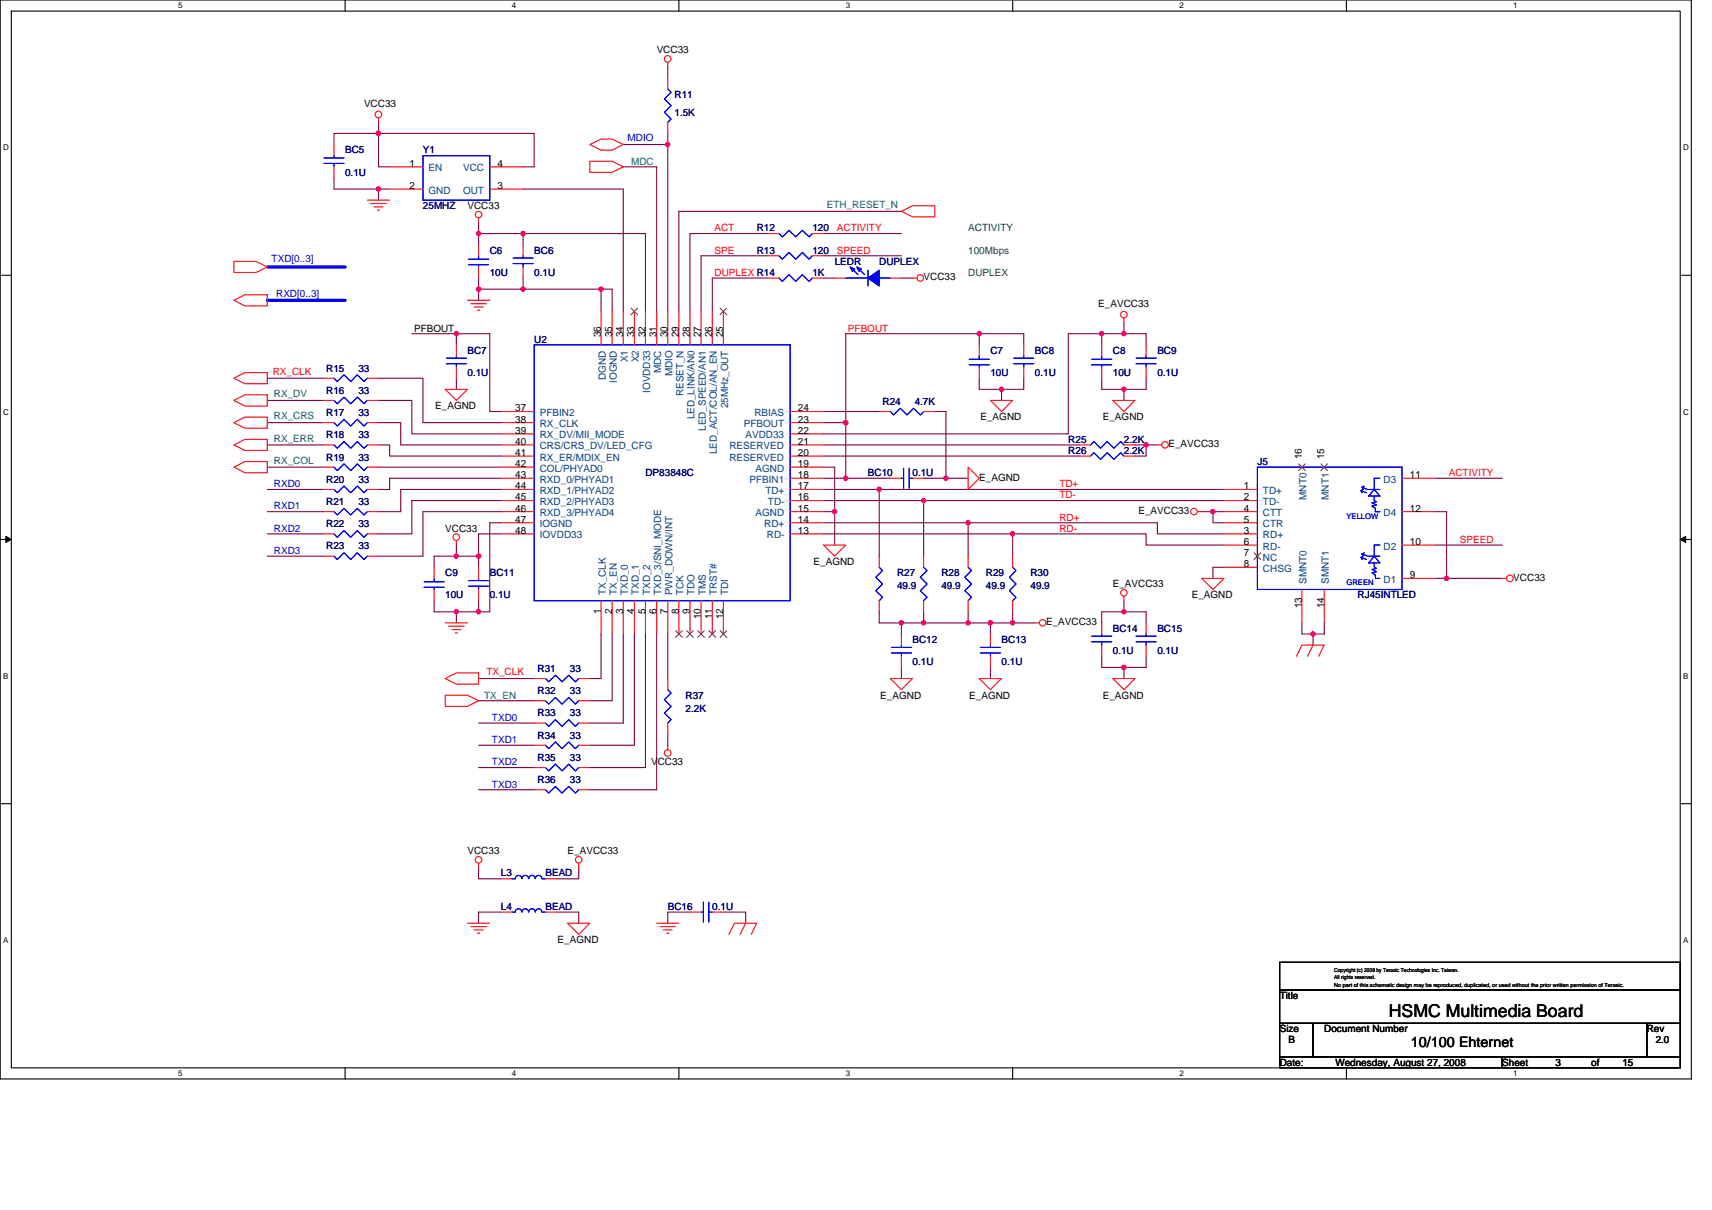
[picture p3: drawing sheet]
<svg xmlns="http://www.w3.org/2000/svg" width="297mm" height="210mm" viewBox="0 0 297 210" stroke-linecap="round" stroke-linejoin="round" font-family="sans-serif">
<path d="M0 0h293.5v187.2h-293.5zM2 1.9h289.5v183.4h-289.5z" fill="none" stroke="#000" stroke-width=".19"/>
<g fill="#fff">
<path d="M30.9 .2h.8v1.6h-.8z"/>
<path d="M30.9 185.5h.8v1.6h-.8z"/>
</g>
<path d="M59.9 0v1.9M59.9 185.3v1.9" fill="none" stroke="#000" stroke-width=".19"/>
<g fill="#fff">
<path d="M88.8 .2h.8v1.6h-.8z"/>
<path d="M88.8 185.5h.8v1.6h-.8z"/>
</g>
<path d="M117.8 0v1.9M117.8 185.3v1.9" fill="none" stroke="#000" stroke-width=".19"/>
<g fill="#fff">
<path d="M146.7 .2h.8v1.6h-.8z"/>
<path d="M146.7 185.5h.8v1.6h-.8z"/>
</g>
<path d="M175.7 0v1.9M175.7 185.3v1.9" fill="none" stroke="#000" stroke-width=".19"/>
<g fill="#fff">
<path d="M204.7 .2h.7v1.6h-.7z"/>
<path d="M204.7 185.5h.7v1.6h-.7z"/>
</g>
<path d="M233.6 0v1.9M233.6 185.3v1.9" fill="none" stroke="#000" stroke-width=".19"/>
<g fill="#fff">
<path d="M262.6 .2h.7v1.6h-.7z"/>
<path d="M262.6 185.5h.7v1.6h-.7z"/>
<path d="M.5 24.8h1v1.6h-1z"/>
<path d="M292 24.8h1v1.6h-1z"/>
<path d="M.5 70.7h1v1.5h-1z"/>
<path d="M292 70.7h1v1.5h-1z"/>
</g>
<path d="M0 47.8h2M291.5 47.8h2" fill="none" stroke="#000" stroke-width=".19"/>
<g fill="#fff">
<path d="M.5 116.5h.9v1.6h-.9z"/>
<path d="M292 116.5h.9v1.6h-.9z"/>
</g>
<path d="M0 93.6h2M291.5 93.6h2" fill="none" stroke="#000" stroke-width=".19"/>
<path d="M1 93.1l1 .5-1 .5zM291.5 93.6l1-.5v1z" fill="#000" stroke="#000" stroke-width=".17"/>
<g fill="#fff">
<path d="M.5 162.4h.9v1.5h-.9z"/>
<path d="M292 162.4h.9v1.5h-.9z"/>
</g>
<path d="M0 139.5h2M291.5 139.5h2M222 167h69.5v4.8h-69.5zM222 171.8h69.5v5.8h-69.5zM222 177.6h5.8v5.8h-5.8zM227.8 177.6h57.9v5.8h-57.9zM285.7 177.6h5.8v5.8h-5.8zM222 183.4h38.6v1.9h-38.6zM260.6 183.4h30.9v1.9h-30.9z" fill="none" stroke="#000" stroke-width=".19"/>
<g fill="none" stroke="#800040" stroke-width=".19">
<path d="M115.9 11.6v1.9M58 30.9v1.9h7.7M65.7 23.2v5.8h1.9M65.7 23.2h27v5.8h-1.9M65.7 23.2h-7.7v1.9M65.7 21.2v2M65.7 32.8h1.9M65.7 32.8v1.9M83 38.6v1.9M90.8 32.8h17.3v21.2M108.1 25.1h7.8M108.1 29h5.8v25"/>
<path d="M115.9 23.2v1.9M115.9 25.1v28.9M156.4 36.7h-38.6v17.3M71.5 57.9h7.7M79.2 57.9v1.9M79.2 57.9h5.8v13.5h1.9M83 40.5v2M83 40.5h7.8M83 50.2h7.8M83 48.3v1.9M83 50.2v1.9M90.8 40.5h21.2v13.5"/>
<path d="M90.8 50.2h13.5M90.8 48.3v1.9M90.8 40.5v2M104.3 50.2h1.9v3.8M104.3 50.2v3.8M133.2 48.3h-9.6v5.7M133.2 44.4h-11.6v9.6M133.2 40.5h-13.5v13.5M142.9 48.3h1.9M142.9 40.5h13.5M142.9 44.4h13.5M156.4 48.3h1.9"/>
<path d="M169.9 57.9h7.7v1.9M169.9 57.9h-23.2v15.4M169.9 57.9v1.9M191.2 57.9h3.8M191.2 57.9h-5.8v17.4h-42.5M191.2 57.9v1.9M195 56v1.9M195 57.9h3.9v1.9M46.4 77.2h9.6M46.4 73.3h9.6M46.4 69.5h9.6M46.4 65.6h9.6"/>
<path d="M65.7 69.5h5.8v5.8h15.4M65.7 73.3h3.8v3.9h17.4M65.7 65.6h7.7v7.7h13.5M65.7 77.2h1.9v1.9h19.3M79.2 65.6v2M142.9 77.2h44.4M142.9 79.1h44.4M142.9 73.3h3.8M142.9 71.4h9.6M146.7 73.3v9.7M162.2 71.4h1.9v11.6M169.9 65.6v2h3.9"/>
<path d="M173.8 67.6v1.9M177.6 65.6v2h-3.8M191.2 65.6v2h3.8M195 67.6v1.9M196.9 77.2h2M198.9 65.6v2h-3.9M198.9 77.2h1.9M198.9 77.2v1.9h-2M46.4 92.6h9.6M46.4 81.1h9.6M46.4 84.9h9.6M46.4 96.5h9.6"/>
<path d="M46.4 88.8h9.6M65.7 81.1h21.2M79.2 96.5h3.8M79.2 96.5h-3.9v1.9M79.2 94.6v1.9M83 96.5v1.9M86.9 83h-19.3v1.9h-1.9M86.9 86.9h-15.4v5.7h-5.8M86.9 88.8h-13.5v7.7h-7.7M86.9 90.7h-1.9v15.5h-2M86.9 92.6h-3.9v3.9M86.9 84.9h-17.4v3.9h-3.8"/>
<path d="M142.9 81.1h1.9v7.7M142.9 88.8h1.9M142.9 92.6h32.8M142.9 90.7h25.1M142.9 86.9h17.3v9.6M142.9 83h3.8M142.9 84.9h9.6v11.6M144.8 88.8v5.8M146.7 83h7.8M152.5 84.9h59.9M160.2 86.9h52.2M160.2 83h3.9"/>
<path d="M164.1 83h3.9M168 90.7h32.8v1.9h11.6M168 90.7v5.8M175.7 92.6h23.2v2h13.5M175.7 92.6v3.9M208.5 88.8h2M210.5 88.8v1.9h1.9M210.5 88.8h1.9M212.4 98.4h-1.9v2M249.1 83h11.5M249.1 94.6h11.5M249.1 88.8h1.9v11.6"/>
<path d="M75.3 104.2v2h3.9M79.2 106.2h3.8M79.2 106.2v1.9M83 104.2v2M83 117.8h9.7M104.3 110v7.8h-2M106.2 110v11.6h-3.9M108.1 110v15.5h-5.8M110.1 110v19.3h-7.8M112 110v23.2h-9.7M113.9 110v27.1h-11.6M115.9 110v7.8"/>
<path d="M152.5 106.2v1.9h3.9M156.4 115.8v2M156.4 108.1v1.9M156.4 108.1h3.8M160.2 108.1h7.8M160.2 106.2v1.9M168 108.1h3.8M168 106.2v1.9M171.8 108.1h3.9M171.8 108.1v1.9M171.8 115.8v2M175.7 106.2v1.9"/>
<path d="M175.7 108.1h3.9M191.2 113.9v1.9h3.8M195 106.2h3.9v1.9M195 106.2h-3.8v1.9M195 115.8v2M195 104.2v2M198.9 113.9v1.9h-3.9M225.9 108.1v1.9h1.9M227.8 110v2M229.8 108.1v1.9h-2M249.1 100.4h1.9M251 100.4h9.6"/>
<path d="M83 129.3h9.7M83 125.5h9.7M83 133.2h9.7M83 121.6h9.7M83 137.1h9.7M115.9 127.4v1.9M83 150.6v1.9h3.9M86.9 158.3h-3.9v1.9M96.6 158.3h3.8v1.9M100.4 150.6v1.9h-3.8M119.7 158.3h-3.8v1.9M125.5 158.3h3.9v1.9"/>
</g>
<path d="M46.4 46.3h13.5M46.4 52.1h13.5" fill="none" stroke="#00f" stroke-width=".57"/>
<g fill="#f0f" stroke="#f0f" stroke-width=".19">
<circle cx="83" cy="106.2" r=".38"/>
<circle cx="104.3" cy="50.2" r=".38"/>
<circle cx="168" cy="108.1" r=".38"/>
<circle cx="160.3" cy="108.1" r=".38"/>
<circle cx="160.3" cy="86.9" r=".38"/>
<circle cx="198.9" cy="77.2" r=".38"/>
<circle cx="169.9" cy="57.9" r=".38"/>
<circle cx="210.4" cy="88.8" r=".38"/>
<circle cx="65.7" cy="23.1" r=".38"/>
<circle cx="251" cy="100.4" r=".38"/>
<circle cx="79.2" cy="57.9" r=".38"/>
<circle cx="168" cy="90.7" r=".38"/>
<circle cx="195" cy="106.2" r=".38"/>
<circle cx="144.8" cy="88.8" r=".38"/>
<circle cx="83" cy="40.5" r=".38"/>
<circle cx="90.7" cy="40.5" r=".38"/>
<circle cx="164.1" cy="83" r=".38"/>
<circle cx="195" cy="115.8" r=".38"/>
<circle cx="173.8" cy="67.6" r=".38"/>
<circle cx="175.7" cy="92.6" r=".38"/>
<circle cx="146.7" cy="73.3" r=".38"/>
<circle cx="175.7" cy="108.1" r=".38"/>
<circle cx="171.8" cy="108.1" r=".38"/>
<circle cx="156.4" cy="108.1" r=".38"/>
<circle cx="115.8" cy="25.1" r=".38"/>
<circle cx="195" cy="67.6" r=".38"/>
<circle cx="227.8" cy="110" r=".38"/>
<circle cx="195" cy="57.9" r=".38"/>
<circle cx="152.5" cy="84.9" r=".38"/>
<circle cx="146.7" cy="83" r=".38"/>
<circle cx="65.7" cy="32.8" r=".38"/>
<circle cx="83" cy="96.5" r=".38"/>
<circle cx="79.2" cy="96.5" r=".38"/>
<circle cx="79.2" cy="106.2" r=".38"/>
<circle cx="191.1" cy="57.9" r=".38"/>
<circle cx="90.7" cy="50.2" r=".38"/>
<circle cx="83" cy="50.2" r=".38"/>
</g>
<g fill="none" stroke="#f00" stroke-width=".19">
<path d="M115.9 10.8v.8M115.9 13.5v1.9M58 25.1v1.9M58 29v1.9M63.7 34.7h3.9M64.3 35.3h2.7M64.9 35.9h1.5M65.5 36.5h.4M65.7 20.5v.7M67.6 29h5.8M67.6 32.8h5.8M83 37.8v.8"/>
<path d="M85 29h5.8M85 32.8h5.8M102.3 25.1l2-1h1.9l1.9 1-1.9 1h-1.9zM102.3 28h3.9l1.9 1-1.9 .9h-3.9zM115.9 21.2v2M156.4 36.7l1.9-1h3.9v1.9h-3.9zM40.6 52.1l1.9-.9h3.9v1.9h-3.9zM40.6 45.4h3.8l2 .9-2 1h-3.8zM79.2 59.8v2M81.1 52.1h3.9M81.7 52.7h2.7M82.3 53.3h1.5"/>
<path d="M82.8 53.8h.4M83 42.5v1.9M83 46.3v2M90.8 42.5v1.9M90.8 46.3v2M104.3 54v5.8M106.2 54v5.8M108.1 54v5.8M110.1 54v5.8M112 54v5.8M113.9 54v5.8M115.9 54v5.8"/>
<path d="M117.8 54v5.8M119.7 54v5.8M121.6 54v5.8M123.6 54v5.8M125.5 54v5.8M133.2 44.4h2M133.2 48.3h2M133.2 40.5h2M140.9 44.4h2M140.9 48.3h2M140.9 40.5h2M144.8 48.3h1.9"/>
<path d="M154.5 48.3h1.9M158.3 48.3h.8M169.9 59.8v2M177.6 59.8v2M191.2 59.8v2M195 55.2v.8M198.9 59.8v2M40.6 65.6l1.9-.9h3.9v1.9h-3.9zM40.6 69.5l1.9-1h3.9v2h-3.9zM40.6 77.2l1.9-1h3.9v2h-3.9zM40.6 73.3l1.9-.9h3.9v1.9h-3.9zM56 77.2h2"/>
<path d="M56 73.3h2M56 69.5h2M56 65.6h2M63.7 77.2h2M63.7 73.3h2M63.7 69.5h2M63.7 65.6h2M77.3 67.6h3.8l-1.9 1.9zM79.2 63.7v1.9M86.9 79.1h5.8M86.9 77.2h5.8M86.9 75.3h5.8"/>
<path d="M86.9 73.3h5.8M86.9 71.4h5.8M137.1 79.1h5.8M137.1 77.2h5.8M137.1 75.3h5.8M137.1 73.3h5.8M137.1 71.4h5.8M152.5 71.4h2M160.2 71.4h2M169.9 63.7v1.9M171.8 69.5h3.9l-1.9 1.9zM177.6 63.7v1.9"/>
<path d="M187.3 79.1h1.9M187.3 77.2h1.9M191.2 63.7v1.9M193.1 69.5h3.8l-1.9 1.9zM195 79.1h1.9M195 77.2h1.9M198.9 63.7v1.9M200.8 77.2h.8M40.6 81.1l1.9-1h3.9v1.9h-3.9zM56 84.9h2M56 96.5h2M56 92.6h2"/>
<path d="M56 88.8h2M56 81.1h2M63.7 84.9h2M63.7 96.5h2M63.7 92.6h2M63.7 88.8h2M63.7 81.1h2M75.3 98.4v2M79.2 93.8v.8M83 98.4v2M86.9 84.9h5.8M86.9 92.6h5.8"/>
<path d="M86.9 90.7h5.8M86.9 88.8h5.8M86.9 86.9h5.8M86.9 83h5.8M86.9 81.1h5.8M137.1 84.9h5.8M137.1 92.6h5.8M137.1 90.7h5.8M137.1 88.8h5.8M137.1 86.9h5.8M137.1 83h5.8M137.1 81.1h5.8"/>
<path d="M142.9 94.6h3.8l-1.9 1.9zM152.5 96.5v1.9M154.5 83h1.9M158.3 83h1.9M160.2 96.5v1.9M168 81.1l1.9 1.9-1.9 1.9zM168 96.5v1.9M175.7 96.5v1.9M207.7 88.8h.8M212.4 84.9h5.8M212.4 92.6h5.8M212.4 90.7h5.8"/>
<path d="M212.4 88.8h5.8M212.4 86.9h5.8M212.4 94.6h5.8M212.4 98.4h5.8M218.2 96.5h.1M225.9 81.1h.1M229.8 81.1h.1M243.3 88.8h5.8M243.3 83h5.8M243.3 94.6h5.8M75.3 102.3v1.9M77.3 108.1h3.8"/>
<path d="M77.3 117.8l1.9-1h3.8v1.9h-3.8zM77.8 108.7h2.7M78.4 109.3h1.5M79 109.8h.4M83 102.3v1.9M92.7 117.8h1.9M100.4 117.8h1.9M104.3 104.2v5.8M106.2 104.2v5.8M108.1 104.2v5.8M110.1 104.2v5.8M112 104.2v5.8"/>
<path d="M113.9 104.2v5.8M115.9 104.2v5.8M115.9 117.8v1.9M117.8 104.2v5.8M119.7 104.2v5.8M121.6 104.2v5.8M123.6 104.2v5.8M125.5 104.2v5.8M152.5 104.2v2M154.5 117.8h3.8l-1.9 1.9zM156.4 110v2M156.4 113.9v1.9"/>
<path d="M160.2 104.2v2M168 104.2v2M169.9 117.8h3.9l-2 1.9zM171.8 110v2M171.8 113.9v1.9M175.7 104.2v2M179.6 108.1h.7M191.2 108.1v1.9M191.2 112v1.9M193.1 117.8h3.8l-1.9 1.9zM195 103.5v.7M198.9 108.1v1.9"/>
<path d="M198.9 112v1.9M208.5 100.4h3.9l-1.9 1.9zM224.9 113.9l1-1.9h3.9l-1 1.9M225.9 102.3v5.8M227.8 112l-.9 1.9M229.8 102.3v5.8M243.3 100.4h5.8M260.6 100.4h.8M77.3 120.7h3.8l1.9 .9-1.9 1h-3.8zM92.7 125.5h1.9M92.7 129.3h1.9M92.7 133.2h1.9"/>
<path d="M92.7 121.6h1.9M92.7 137.1h1.9M100.4 125.5h1.9M100.4 129.3h1.9M100.4 133.2h1.9M100.4 121.6h1.9M100.4 137.1h1.9M115.9 129.3v.8M115.9 125.5v1.9M83 149.8v.8M86.9 152.5h1.9M86.9 158.3h1.9"/>
<path d="M94.6 152.5h2M94.6 158.3h2M100.4 149.8v.8M119.7 158.3h1.9M123.6 158.3h1.9M81.1 160.2h3.9M81.7 160.8h2.7M82.3 161.4h1.5M82.8 161.9h.4M98.5 160.2h3.8l-1.9 2zM113.9 160.2h3.9M114.5 160.8h2.7"/>
<path d="M115.1 161.4h1.5M115.7 161.9h.4M126.5 162.2l.9-2h3.9l-1 2M129.4 160.2l-1 2"/>
<circle cx="65.7" cy="19.9" r=".57"/>
<circle cx="115.8" cy="10.2" r=".57"/>
<circle cx="83" cy="37.2" r=".57"/>
<circle cx="159.7" cy="48.2" r=".57"/>
<circle cx="195" cy="54.6" r=".57"/>
<circle cx="202.1" cy="77.2" r=".57"/>
<circle cx="79.2" cy="93.2" r=".57"/>
<circle cx="207.2" cy="88.8" r=".57"/>
<circle cx="180.9" cy="108.1" r=".57"/>
<circle cx="195" cy="102.9" r=".57"/>
<circle cx="262" cy="100.4" r=".57"/>
<circle cx="115.8" cy="130.7" r=".57"/>
<circle cx="83" cy="149.2" r=".57"/>
<circle cx="100.4" cy="149.2" r=".57"/>
</g>
<g fill="none" stroke="#00f" stroke-width=".19">
<path d="M115.9 15.4l.5 .6-1.1 1.2 1.1 1.1-1.1 1.2 1.1 1.2-.5 .5M56.2 28.4h3.5M56.2 27.4h3.5M58 27v.4M58 28.4v.6M73.4 27h11.6v7.7h-11.6zM81.3 45h3.5M81.3 45.9h3.5M83 45.9v.4M83 44.4v.6M89 45.7h3.5M89 44.8h3.5"/>
<path d="M90.8 44.4v.4M90.8 45.7v.6M92.7 59.8h44.4v44.4h-44.4zM135.2 44.4l.5 .6 1.2-1.2 1.2 1.2 1.1-1.2 1.2 1.2 .5-.6M135.2 48.3l.5 .5 1.2-1.1 1.2 1.1 1.1-1.1 1.2 1.1 .5-.5M135.2 40.5l.5 .6 1.2-1.1 1.2 1.1 1.1-1.1 1.2 1.1 .5-.6M146.7 48.3h3.9M147.7 46.5l1.2 1.2M148.9 46.5l1.1 1.2M150.6 46.9v2.7M152.5 48.3h2M58 77.2l.5 .6 1.2-1.2 1.2 1.2 1.1-1.2 1.2 1.2 .5-.6"/>
<path d="M58 69.5l.5 .6 1.2-1.2 1.2 1.2 1.1-1.2 1.2 1.2 .5-.6M58 73.3l.5 .6 1.2-1.1 1.2 1.1 1.1-1.1 1.2 1.1 .5-.6M58 65.6l.5 .6 1.2-1.2 1.2 1.2 1.1-1.2 1.2 1.2 .5-.6M77.4 63.1h3.5M77.4 62.1h3.5M79.2 61.8v.3M79.2 63.1v.6M154.5 71.4l.5 .6 1.2-1.2 1.2 1.2 1.1-1.2 1.2 1.2 .5-.6M168.2 62.4h3.4M168.2 63.3h3.4M169.9 63.3v.4M169.9 61.8v.6"/>
<path d="M175.9 63.1h3.5M175.9 62.1h3.5M177.6 61.8v.3M177.6 63.1v.6M189.2 79.1l.6-.5 1.1 1.1 1.2-1.1 1.2 1.1 1.1-1.1 .6 .5M189.2 77.2l.6-.6 1.1 1.2 1.2-1.2 1.2 1.2 1.1-1.2 .6 .6M189.4 62.4h3.5M189.4 63.3h3.5M191.2 63.3v.4M191.2 61.8v.6M197.1 63.1h3.5M197.1 62.1h3.5"/>
<path d="M198.9 61.8v.3M198.9 63.1v.6M58 84.9l.5 .6 1.2-1.2 1.2 1.2 1.1-1.2 1.2 1.2 .5-.6M58 96.5l.5 .6 1.2-1.2 1.2 1.2 1.1-1.2 1.2 1.2 .5-.6M58 88.8l.5 .6 1.2-1.2 1.2 1.2 1.1-1.2 1.2 1.2 .5-.6M58 81.1l.5 .6 1.2-1.2 1.2 1.2 1.1-1.2 1.2 1.2 .5-.6M58 92.6l.5 .6 1.2-1.1 1.2 1.1 1.1-1.1 1.2 1.1 .5-.6M152.5 98.4l.6 .6-1.1 1.2 1.1 1.1-1.1 1.2 1.1 1.2-.6 .5M156.4 83h.4M156.8 81.3v3.4M157.8 83h.5M157.8 81.3v3.4"/>
<path d="M160.2 98.4l.6 .6-1.1 1.2 1.1 1.1-1.1 1.2 1.1 1.2-.6 .5M168 98.4l.6 .6-1.2 1.2 1.2 1.1-1.2 1.2 1.2 1.2-.6 .5M175.7 98.4l.6 .6-1.2 1.2 1.2 1.1-1.2 1.2 1.2 1.2-.6 .5M218.2 81.1h25.1v21.2h-25.1zM236.1 85.1l1 .4M236.1 85.1l.2 .4M236.3 84.5l1 .4M236.3 96.1l.2 .4-.4 .2M236.3 84.5l.2 .4-.4 .2M236.3 96.1l1 .4M236.3 97.1l-.2-.4 1 .4M236.7 95.9l-.4 .2"/>
<path d="M236.7 84.3l-.4 .2M237.5 84.9h1.9M237.5 96.5h1.9M238.4 86.1v.8l.4 .2-.7 .1 .7 .4-.7 .2 .5 .4v.6h.8M238.4 84.9l1 1.2h-1.9zM238.4 97.7v.7l.4 .2-.7 .2 .7 .4-.7 .2 .5 .4v.6h.8M238.4 96.5l1 1.2h-1.9zM239.4 83h-1v1.9M239.4 94.6h-1v1.9M73.6 101h3.5M73.6 101.9h3.5M75.3 101.9v.4"/>
<path d="M75.3 100.4v.6M81.3 101.7h3.5M81.3 100.8h3.5M83 100.4v.4M83 101.7v.6M94.6 117.8l.6 .5 1.2-1.1 1.1 1.1 1.2-1.1 1.1 1.1 .6-.5M115.9 119.7l.5 .6-1.1 1.1 1.1 1.2-1.1 1.1 1.1 1.2-.5 .6M154.7 113.3h3.4M154.7 112.4h3.4M156.4 112v.4M156.4 113.3v.6M170.1 113.3h3.5"/>
<path d="M170.1 112.4h3.5M171.8 112v.4M171.8 113.3v.6M189.4 111.4h3.5M189.4 110.4h3.5M191.2 110v.4M191.2 111.4v.6M197.1 111.4h3.5M197.1 110.4h3.5M198.9 110v.4M198.9 111.4v.6M94.6 125.5l.6 .5 1.2-1.1 1.1 1.1 1.2-1.1 1.1 1.1 .6-.5"/>
<path d="M94.6 129.3l.6 .6 1.2-1.1 1.1 1.1 1.2-1.1 1.1 1.1 .6-.6M94.6 133.2l.6 .6 1.2-1.2 1.1 1.2 1.2-1.2 1.1 1.2 .6-.6M94.6 121.6l.6 .6 1.2-1.2 1.1 1.2 1.2-1.2 1.1 1.2 .6-.6M94.6 137.1l.6 .5 1.2-1.1 1.1 1.1 1.2-1.1 1.1 1.1 .6-.5M88.8 152.5h.6M89.4 152.5a.58 .58 0 0 1 .6-.6 .58 .58 0 0 1 .6 .6 .57 .57 0 0 1 .5-.6 .57 .57 0 0 1 .6 .6M91.7 158.3a.57 .57 0 0 0-.6-.6 .57 .57 0 0 0-.5 .6 .58 .58 0 0 0-.6-.6 .58 .58 0 0 0-.6 .6h-.6M91.7 152.5a.57 .57 0 0 1 .6-.6 .57 .57 0 0 1 .6 .6M91.7 158.3a.57 .57 0 0 1 .6-.6 .57 .57 0 0 1 .6 .6M92.9 152.5a.56 .56 0 0 1 .6-.6 .56 .56 0 0 1 .5 .6M92.9 158.3a.56 .56 0 0 1 .6-.6 .56 .56 0 0 1 .5 .6h.6M94 152.5h.6"/>
<path d="M121.6 158.3h.4M122 156.5v3.5M123 158.3h.6M123 156.5v3.5"/>
</g>
<g fill="none" stroke="#804000" stroke-width=".17">
<path d="M109.5 53.5l1.2 1.1M110.6 53.5l-1.1 1.1M124.9 53.5l1.2 1.1M126.1 53.5l-1.2 1.1M217.6 95.9l1.2 1.2M218.7 95.9l-1.1 1.2M225.3 80.5l1.2 1.2M226.5 80.5l-1.2 1.2M229.2 80.5l1.2 1.2M230.3 80.5l-1.1 1.2M117.2 109.5l1.2 1.1M118.4 109.5l-1.2 1.1"/>
<path d="M119.1 109.5l1.2 1.1M120.3 109.5l-1.2 1.1M121.1 109.5l1.1 1.1M122.2 109.5l-1.2 1.1M123 109.5l1.2 1.1M124.2 109.5l-1.2 1.1M124.9 109.5l1.2 1.1M126.1 109.5l-1.2 1.1"/>
</g>
<g fill="#00f" stroke="#00f" stroke-width=".19">
<path d="M150.6 48.3l1.9-1.4v2.7z" fill-rule="evenodd"/>
<path d="M147.5 46.3l.8 .4-.4 .4z" fill-rule="evenodd"/>
<path d="M148.7 46.3l.8 .4-.4 .4z" fill-rule="evenodd"/>
<path d="M150.6 48.3l1.9-1.4v2.7z" fill-rule="evenodd"/>
<path d="M147.5 46.3l.8 .4-.4 .4z" fill-rule="evenodd"/>
<path d="M148.7 46.3l.8 .4-.4 .4z" fill-rule="evenodd"/>
</g>
<text font-size="3.1" x="241" y="176.5">HSMC Multimedia Board</text>
<text font-size="2.5" x="244.8" y="181.8">10/100 Ehternet</text>
<g font-size="1.7">
<text x="113.9" y="9.3">VCC33</text>
<text x="63.2" y="18.5">VCC33</text>
<text x="71.1" y="28.9">1</text>
<text x="86.3" y="28.9">4</text>
<text x="71.1" y="32.8">2</text>
<text x="86.3" y="32.8">3</text>
<text x="81.1" y="36.3">VCC33</text>
<text x="160.2" y="48.6">VCC33</text>
<text x="190.6" y="53.3">E_AVCC33</text>
<text x="71.8" y="57.5">PFBOUT</text>
<text x="104.3" y="58.5" transform="rotate(-90 104.3 58.5)">36</text>
<text x="106.2" y="58.5" transform="rotate(-90 106.2 58.5)">35</text>
<text x="108.1" y="58.5" transform="rotate(-90 108.1 58.5)">34</text>
<text x="110" y="58.5" transform="rotate(-90 110 58.5)">33</text>
<text x="112" y="58.5" transform="rotate(-90 112 58.5)">32</text>
<text x="113.9" y="58.5" transform="rotate(-90 113.9 58.5)">31</text>
<text x="115.8" y="58.5" transform="rotate(-90 115.8 58.5)">30</text>
<text x="117.8" y="58.5" transform="rotate(-90 117.8 58.5)">29</text>
<text x="119.7" y="58.5" transform="rotate(-90 119.7 58.5)">28</text>
<text x="121.6" y="58.5" transform="rotate(-90 121.6 58.5)">27</text>
<text x="123.6" y="58.5" transform="rotate(-90 123.6 58.5)">26</text>
<text x="125.5" y="58.5" transform="rotate(-90 125.5 58.5)">25</text>
<text x="75.5" y="71">E_AGND</text>
<text x="89.4" y="71.4">37</text>
<text x="138.4" y="71.4">24</text>
<text x="89.4" y="73.3">38</text>
<text x="89.4" y="75.3">39</text>
<text x="89.4" y="77.2">40</text>
<text x="138.4" y="75.3">22</text>
<text x="138.4" y="73.3">23</text>
<text x="138.4" y="77.2">21</text>
<text x="170.1" y="73">E_AGND</text>
<text x="191.3" y="73">E_AGND</text>
<text x="202.7" y="77.6">E_AVCC33</text>
<text x="89.4" y="79.1">41</text>
<text x="89.4" y="81">42</text>
<text x="89.4" y="83">43</text>
<text x="138.4" y="83">18</text>
<text x="138.4" y="81">19</text>
<text x="138.4" y="79.1">20</text>
<text x="169.9" y="83.4">E_AGND</text>
<text x="225.9" y="79.7" transform="rotate(-90 225.9 79.7)">16</text>
<text x="229.7" y="79.7" transform="rotate(-90 229.7 79.7)">15</text>
<text x="244.6" y="83">11</text>
<text x="89.4" y="84.9">44</text>
<text x="89.4" y="86.8">45</text>
<text x="89.4" y="88.8">46</text>
<text x="138.4" y="88.8">15</text>
<text x="138.4" y="86.8">16</text>
<text x="138.4" y="84.9">17</text>
<text x="197.5" y="89.2">E_AVCC33</text>
<text x="215.8" y="88.8">4</text>
<text x="215.8" y="86.8">2</text>
<text x="215.8" y="84.9">1</text>
<text x="244.6" y="88.8">12</text>
<text x="77.3" y="92.3">VCC33</text>
<text x="89.4" y="90.7">47</text>
<text x="89.4" y="92.6">48</text>
<text x="138.4" y="92.6">13</text>
<text x="138.4" y="90.7">14</text>
<text x="215.8" y="94.6">6</text>
<text x="215.8" y="90.7">5</text>
<text x="215.8" y="92.6">3</text>
<text x="244.6" y="94.6">10</text>
<text x="141.2" y="98.1">E_AGND</text>
<text x="193.1" y="101.9">E_AVCC33</text>
<text x="215.8" y="96.5">7</text>
<text x="215.8" y="98.4">8</text>
<text x="244.6" y="100.4">9</text>
<text x="262.6" y="100.8">VCC33</text>
<text x="104.3" y="106.6" transform="rotate(-90 104.3 106.6)">1</text>
<text x="106.2" y="106.6" transform="rotate(-90 106.2 106.6)">2</text>
<text x="108.1" y="106.6" transform="rotate(-90 108.1 106.6)">3</text>
<text x="110" y="106.6" transform="rotate(-90 110 106.6)">4</text>
<text x="112" y="106.6" transform="rotate(-90 112 106.6)">5</text>
<text x="113.9" y="106.6" transform="rotate(-90 113.9 106.6)">6</text>
<text x="115.8" y="106.6" transform="rotate(-90 115.8 106.6)">7</text>
<text x="117.8" y="106.6" transform="rotate(-90 117.8 106.6)">8</text>
<text x="119.7" y="106.6" transform="rotate(-90 119.7 106.6)">9</text>
<text x="121.6" y="107.5" transform="rotate(-90 121.6 107.5)">10</text>
<text x="123.6" y="107.5" transform="rotate(-90 123.6 107.5)">11</text>
<text x="125.5" y="107.5" transform="rotate(-90 125.5 107.5)">12</text>
<text x="206.8" y="103.8">E_AGND</text>
<text x="225.9" y="105.6" transform="rotate(-90 225.9 105.6)">13</text>
<text x="229.7" y="105.6" transform="rotate(-90 229.7 105.6)">14</text>
<text x="181.5" y="108.5">E_AVCC33</text>
<text x="152.7" y="121.2">E_AGND</text>
<text x="168.2" y="121.2">E_AGND</text>
<text x="191.3" y="121.2">E_AGND</text>
<text x="113" y="132.8">VCC33</text>
<text x="81.1" y="148.3">VCC33</text>
<text x="98.5" y="148.3">E_AVCC33</text>
<text x="96.7" y="163.7">E_AGND</text>
<text x="222" y="173.4">Title</text>
<text x="222" y="179.1">Size</text>
<text x="229.8" y="179.1">Document Number</text>
<text x="285.7" y="179.1">Rev</text>
<text x="222" y="184.9">Date:</text>
<text x="223.6" y="181.1">B</text>
<text x="231.7" y="184.9">Wednesday, August 27, 2008</text>
<text x="260.6" y="184.9">Sheet</text>
<text x="269.9" y="184.9">3</text>
<text x="276.1" y="184.9">of</text>
<text x="281.5" y="184.9">15</text>
<text x="287.3" y="181.1">2.0</text>
</g>
<g font-size="1.7" fill="#000080">
<text x="117" y="17">R11</text>
<text x="117" y="20.1">1.5K</text>
<text x="59.9" y="26.6">BC5</text>
<text x="73.4" y="26.6">Y1</text>
<text x="59.9" y="30.5">0.1U</text>
<text x="73.4" y="36.3">25MHZ</text>
<text x="131.3" y="40.2">R12</text>
<text x="140.9" y="40.2">120</text>
<text x="85" y="44">C6</text>
<text x="85" y="47.9">10U</text>
<text x="92.7" y="44">BC6</text>
<text x="92.7" y="47.9">0.1U</text>
<text x="131.3" y="44">R13</text>
<text x="140.9" y="44">120</text>
<text x="140.9" y="47.9">1K</text>
<text x="144.8" y="45.9">LEDR</text>
<text x="152.5" y="45.9">DUPLEX</text>
<text x="92.7" y="59.5">U2</text>
<text x="56.6" y="64.5">R15</text>
<text x="62.2" y="64.5">33</text>
<text x="81.1" y="61.4">BC7</text>
<text x="81.1" y="65.2">0.1U</text>
<text x="171.8" y="61.4">C7</text>
<text x="171.8" y="65.2">10U</text>
<text x="179.6" y="61.4">BC8</text>
<text x="179.6" y="65.2">0.1U</text>
<text x="193.1" y="61.4">C8</text>
<text x="193.1" y="65.2">10U</text>
<text x="200.8" y="61.4">BC9</text>
<text x="200.8" y="65.2">0.1U</text>
<text x="56.6" y="68.3">R16</text>
<text x="62.2" y="68.3">33</text>
<text x="153.1" y="70.3">R24</text>
<text x="158.7" y="70.3">4.7K</text>
<text x="56.6" y="76.1">R18</text>
<text x="56.6" y="72.2">R17</text>
<text x="62.2" y="76.1">33</text>
<text x="62.2" y="72.2">33</text>
<text x="185.4" y="76.8">R25</text>
<text x="195" y="76.8">2.2K</text>
<text x="56.6" y="83.8">R20</text>
<text x="56.6" y="79.9">R19</text>
<text x="62.2" y="83.8">33</text>
<text x="62.2" y="79.9">33</text>
<text x="112" y="82.6">DP83848C</text>
<text x="150.6" y="82.6">BC10</text>
<text x="158.3" y="82.6">0.1U</text>
<text x="185.4" y="78.8">R26</text>
<text x="195" y="78.8">2.2K</text>
<text x="218.2" y="80.7">J5</text>
<text x="56.6" y="87.6">R21</text>
<text x="62.2" y="87.6">33</text>
<text x="56.6" y="95.4">R23</text>
<text x="56.6" y="91.5">R22</text>
<text x="62.2" y="95.4">33</text>
<text x="62.2" y="91.5">33</text>
<text x="77.3" y="100">C9</text>
<text x="85" y="100">BC11</text>
<text x="155.6" y="100">R27</text>
<text x="163.3" y="100">R28</text>
<text x="171.1" y="100">R29</text>
<text x="178.8" y="100">R30</text>
<text x="77.3" y="103.8">10U</text>
<text x="85" y="103.8">0.1U</text>
<text x="155.6" y="102.3">49.9</text>
<text x="163.3" y="102.3">49.9</text>
<text x="171.1" y="102.3">49.9</text>
<text x="178.8" y="102.3">49.9</text>
<text x="235.5" y="103.8">RJ45INTLED</text>
<text x="158.3" y="111.6">BC12</text>
<text x="173.8" y="111.6">BC13</text>
<text x="193.1" y="109.6">BC14</text>
<text x="193.1" y="113.5">0.1U</text>
<text x="200.8" y="109.6">BC15</text>
<text x="200.8" y="113.5">0.1U</text>
<text x="93.3" y="116.6">R31</text>
<text x="98.9" y="116.6">33</text>
<text x="158.3" y="115.4">0.1U</text>
<text x="173.8" y="115.4">0.1U</text>
<text x="93.3" y="124.3">R33</text>
<text x="93.3" y="120.5">R32</text>
<text x="98.9" y="124.3">33</text>
<text x="98.9" y="120.5">33</text>
<text x="119" y="121.2">R37</text>
<text x="119" y="123.5">2.2K</text>
<text x="93.3" y="128.2">R34</text>
<text x="98.9" y="128.2">33</text>
<text x="93.3" y="132">R35</text>
<text x="93.3" y="135.9">R36</text>
<text x="98.9" y="132">33</text>
<text x="98.9" y="135.9">33</text>
<text x="86.9" y="152.1">L3</text>
<text x="94.6" y="152.1">BEAD</text>
<text x="86.9" y="157.9">L4</text>
<text x="94.6" y="157.9">BEAD</text>
<text x="115.9" y="157.9">BC16</text>
<text x="123.6" y="157.9">0.1U</text>
</g>
<g font-size="1.7" fill="#004080">
<text x="74.4" y="29.7">EN</text>
<text x="80.3" y="29.7">VCC</text>
<text x="74.4" y="33.6">GND</text>
<text x="80.3" y="33.6">OUT</text>
<text x="105.1" y="65.9" transform="rotate(-90 105.1 65.9)">DGND</text>
<text x="108.9" y="62.9" transform="rotate(-90 108.9 62.9)">X1</text>
<text x="110.9" y="62.9" transform="rotate(-90 110.9 62.9)">X2</text>
<text x="114.7" y="64.7" transform="rotate(-90 114.7 64.7)">MDC</text>
<text x="116.7" y="65.3" transform="rotate(-90 116.7 65.3)">MDIO</text>
<text x="107" y="66.5" transform="rotate(-90 107 66.5)">IOGND</text>
<text x="112.8" y="68.2" transform="rotate(-90 112.8 68.2)">IOVDD33</text>
<text x="118.6" y="68.7" transform="rotate(-90 118.6 68.7)">RESET_N</text>
<text x="126.3" y="70.9" transform="rotate(-90 126.3 70.9)">25MHz_OUT</text>
<text x="93.7" y="72.2">PFBIN2</text>
<text x="93.7" y="74.1">RX_CLK</text>
<text x="93.7" y="76.1">RX_DV/MII_MODE</text>
<text x="93.7" y="78">CRS/CRS_DV/LED_CFG</text>
<text x="120.5" y="72.8" transform="rotate(-90 120.5 72.8)">LED_LINK/AN0</text>
<text x="122.4" y="74.8" transform="rotate(-90 122.4 74.8)">LED_SPEED/AN1</text>
<text x="126.6" y="78">RESERVED</text>
<text x="129.1" y="74.1">PFBOUT</text>
<text x="129.3" y="76.1">AVDD33</text>
<text x="130.9" y="72.2">RBIAS</text>
<text x="93.7" y="79.9">RX_ER/MDIX_EN</text>
<text x="93.7" y="81.9">COL/PHYAD0</text>
<text x="93.7" y="83.8">RXD_0/PHYAD1</text>
<text x="124.4" y="78.8" transform="rotate(-90 124.4 78.8)">LED_ACT/COL/AN_EN</text>
<text x="126.6" y="79.9">RESERVED</text>
<text x="130" y="83.8">PFBIN1</text>
<text x="131.1" y="81.9">AGND</text>
<text x="240.1" y="83.8">D3</text>
<text x="93.7" y="85.7">RXD_1/PHYAD2</text>
<text x="93.7" y="87.7">RXD_2/PHYAD3</text>
<text x="93.7" y="89.6">RXD_3/PHYAD4</text>
<text x="131.1" y="89.6">AGND</text>
<text x="132.8" y="85.7">TD+</text>
<text x="133.2" y="87.7">TD-</text>
<text x="219.1" y="89.6">CTT</text>
<text x="219.1" y="87.7">TD-</text>
<text x="219.1" y="85.7">TD+</text>
<text x="226.7" y="86.7" transform="rotate(-90 226.7 86.7)">MNT0</text>
<text x="230.6" y="86.7" transform="rotate(-90 230.6 86.7)">MNT1</text>
<text x="240.1" y="89.6">D4</text>
<text x="93.7" y="91.5">IOGND</text>
<text x="93.7" y="93.4">IOVDD33</text>
<text x="132.6" y="91.5">RD+</text>
<text x="133.1" y="93.4">RD-</text>
<text x="219.1" y="95.4">RD-</text>
<text x="219.1" y="91.5">CTR</text>
<text x="219.1" y="93.4">RD+</text>
<text x="240.1" y="95.4">D2</text>
<text x="219.1" y="97.3">NC</text>
<text x="219.1" y="99.2">CHSG</text>
<text x="226.7" y="101.3" transform="rotate(-90 226.7 101.3)">SMNT0</text>
<text x="230.6" y="101.3" transform="rotate(-90 230.6 101.3)">SMNT1</text>
<text x="240.1" y="101.2">D1</text>
<text x="105.1" y="103.3" transform="rotate(-90 105.1 103.3)">TX_CLK</text>
<text x="107" y="103.3" transform="rotate(-90 107 103.3)">TX_EN</text>
<text x="108.9" y="103.3" transform="rotate(-90 108.9 103.3)">TXD_0</text>
<text x="110.9" y="103.3" transform="rotate(-90 110.9 103.3)">TXD_1</text>
<text x="112.8" y="103.3" transform="rotate(-90 112.8 103.3)">TXD_2</text>
<text x="114.7" y="103.3" transform="rotate(-90 114.7 103.3)">TXD_3/SNI_MODE</text>
<text x="116.7" y="103.3" transform="rotate(-90 116.7 103.3)">PWR_DOWN/INT</text>
<text x="118.6" y="103.3" transform="rotate(-90 118.6 103.3)">TCK</text>
<text x="120.5" y="103.3" transform="rotate(-90 120.5 103.3)">TDO</text>
<text x="122.4" y="103.3" transform="rotate(-90 122.4 103.3)">TMS</text>
<text x="124.4" y="103.3" transform="rotate(-90 124.4 103.3)">TRST#</text>
<text x="126.3" y="103.3" transform="rotate(-90 126.3 103.3)">TDI</text>
</g>
<g font-size="1.7" fill="#00f">
<text x="108.9" y="24.5">MDIO</text>
<text x="47.1" y="45.6">TXD[0..3]</text>
<text x="47.9" y="51.5">RXD[0..3]</text>
<text x="47.5" y="84.6">RXD0</text>
<text x="47.5" y="88.4">RXD1</text>
<text x="47.5" y="92.3">RXD2</text>
<text x="47.5" y="96.1">RXD3</text>
<text x="85.4" y="125.1">TXD0</text>
<text x="85.4" y="128.9">TXD1</text>
<text x="85.4" y="132.8">TXD2</text>
<text x="85.4" y="136.7">TXD3</text>
</g>
<g font-size="1.7" fill="#008040">
<text x="109.5" y="28.6">MDC</text>
<text x="143.5" y="36.1">ETH_RESET_N</text>
<text x="47.5" y="68.9">RX_DV</text>
<text x="47.5" y="76.6">RX_ERR</text>
<text x="47.5" y="72.8">RX_CRS</text>
<text x="47.5" y="80.5">RX_COL</text>
<text x="84" y="121.2">TX_EN</text>
</g>
<g font-size="1.7" fill="#f00">
<text x="124" y="40.2">ACT</text>
<text x="145.2" y="40.2">ACTIVITY</text>
<text x="124" y="44">SPE</text>
<text x="124" y="47.9">DUPLEX R14</text>
<text x="145.2" y="44">SPEED</text>
<text x="147.1" y="57.5">PFBOUT</text>
<text x="47.3" y="65">RX_CLK</text>
<text x="251.4" y="82.6">ACTIVITY</text>
<text x="183.8" y="86.5">TD-</text>
<text x="183.8" y="84.6">TD+</text>
<text x="183.8" y="92.3">RD-</text>
<text x="183.8" y="90.3">RD+</text>
<text x="253.3" y="94.2">SPEED</text>
<text x="84.4" y="117.2">TX_CLK</text>
</g>
<g font-size="1.7" fill="#008000">
<text x="168" y="40.2">ACTIVITY</text>
<text x="168" y="44">100Mbps</text>
<text x="168" y="47.9">DUPLEX</text>
</g>
<g font-size="1.4">
<text x="30.9" y="1.5">5</text>
<text x="88.8" y="1.5">4</text>
<text x="146.7" y="1.5">3</text>
<text x="204.7" y="1.5">2</text>
<text x="262.6" y="1.5">1</text>
<text x=".5" y="26.1">D</text>
<text x="292" y="26.1">D</text>
<text x=".5" y="71.9">C</text>
<text x="292" y="71.9">C</text>
<text x=".5" y="117.8">B</text>
<text x="292" y="117.8">B</text>
<text x=".5" y="163.6">A</text>
<text x="292" y="163.6">A</text>
<text x="30.9" y="186.8">5</text>
<text x="88.8" y="186.8">4</text>
<text x="146.7" y="186.8">3</text>
<text x="204.7" y="186.8">2</text>
<text x="262.6" y="186.8">1</text>
</g>
<g font-size="1.3" fill="#00f">
<text x="233.6" y="90">YELLOW</text>
<text x="233.6" y="101.6">GREEN</text>
</g>
<g font-size="1">
<text x="231.5" y="168.6">Copyright (c) 2008 by Terasic Technologies Inc. Taiwan.</text>
<text x="231.5" y="171.3">No part of this schematic design may be reproduced, duplicated, or used without the prior written permission of Terasic.</text>
<text x="231.5" y="169.9">All rights reserved.</text>
</g>
</svg>
